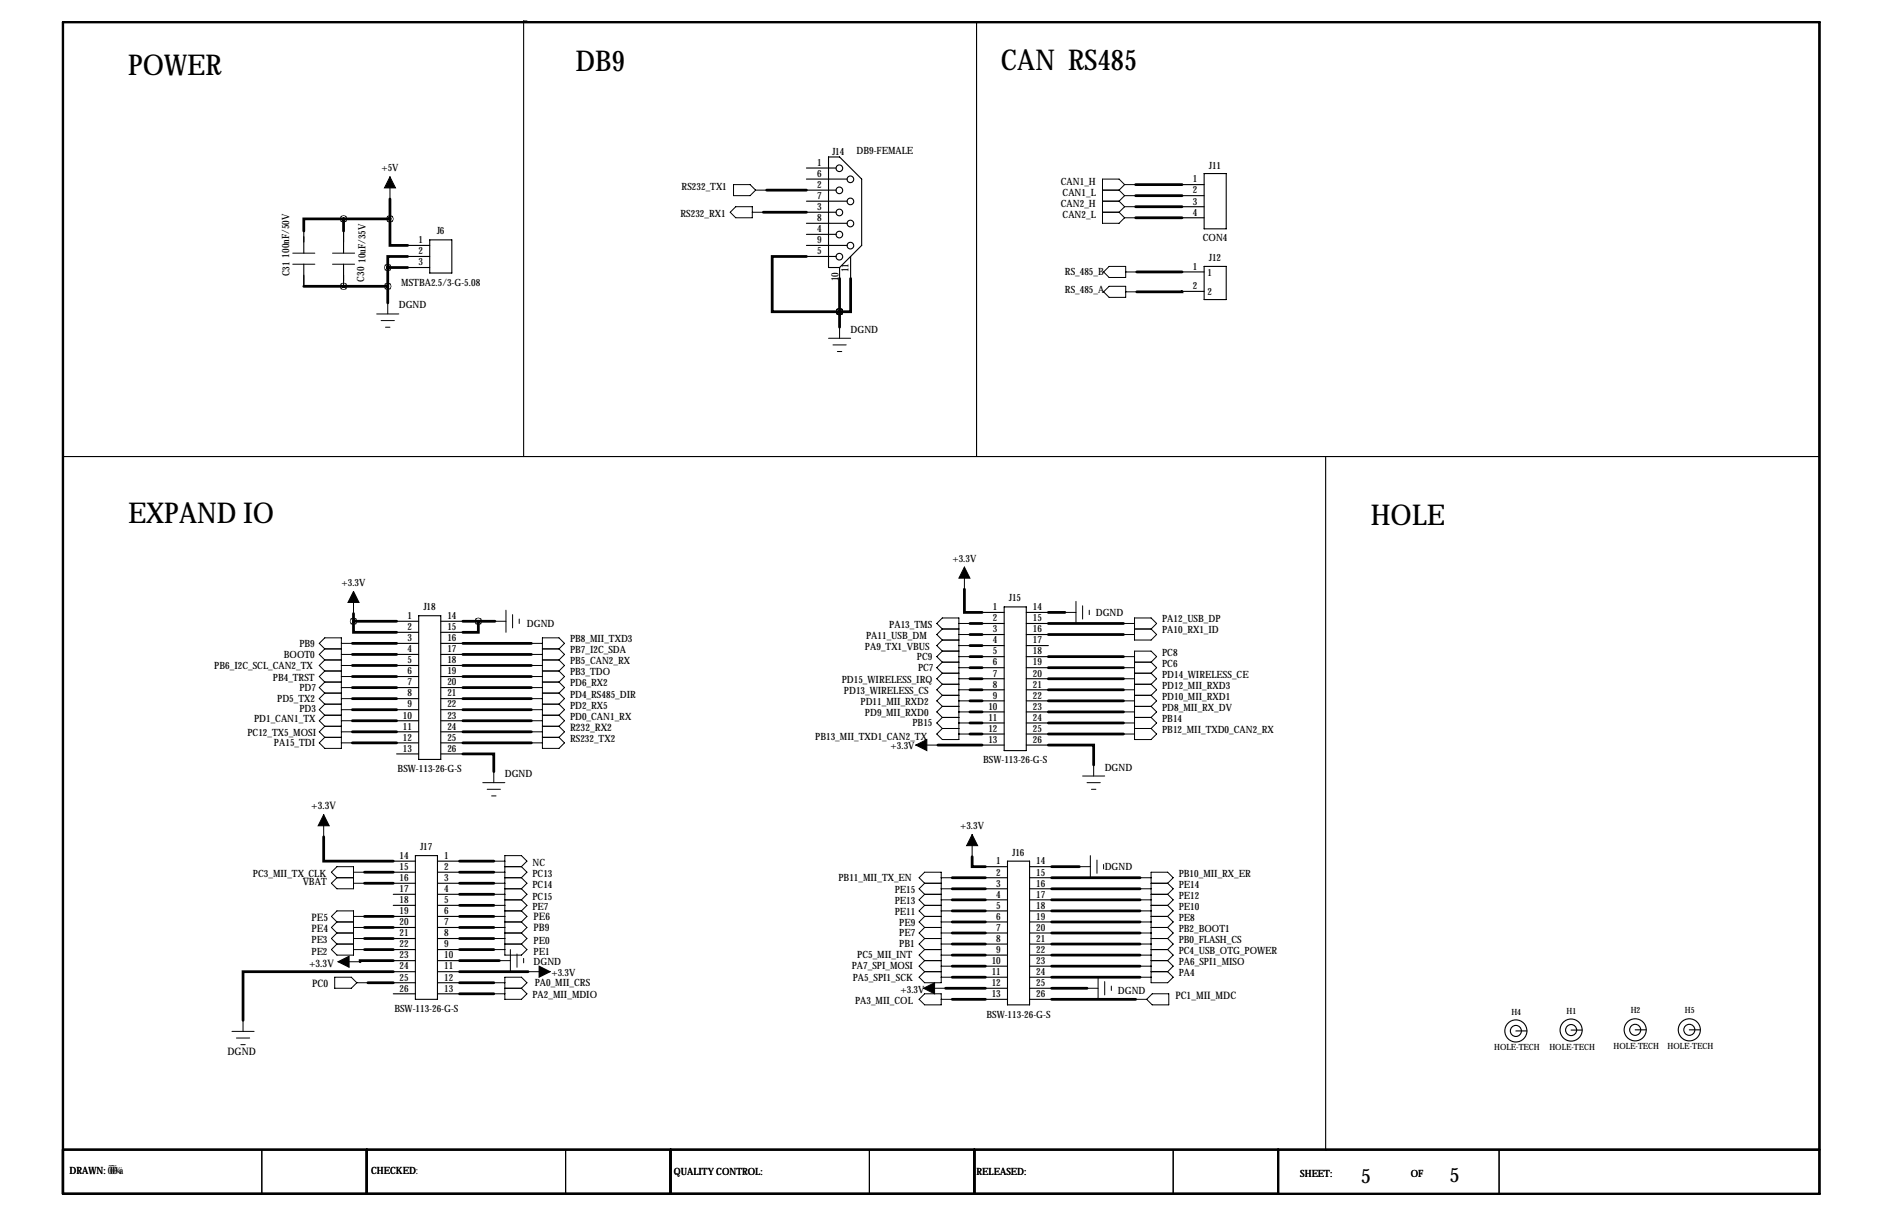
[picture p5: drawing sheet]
<svg xmlns="http://www.w3.org/2000/svg" width="432mm" height="279mm" viewBox="0 0 432 279" stroke-linecap="round" stroke-linejoin="round" font-family="sans-serif">
<path d="M14.5 5.1h403.8v269.2h-403.8zM14.5 264.2h403.8M84.3 264.2v10.1M154.2 264.2v10.1M224 264.2v10.1M293.9 264.2v10.1" fill="none" stroke="#000" stroke-width=".51"/>
<g fill="none" stroke="#000" stroke-width=".25">
<path d="M121.2 4.8h-.8v100.1M224.5 5.1v99.8M185.4 38.6h6.9M190.5 36.1h2.5l5.1 5v15.3l-5.1 5.1h-2.5zM276.9 39.9h5v12.7h-5zM69.8 53.1v5.1M79 53.1v5.1M93.7 56.4h5.1M93.7 58.9h5.1M98.8 55.1h5.1v7.6h-5.1zM185.4 56.4h9.4M185.4 58.9h6.9"/>
<path d="M185.4 53.8h6.9M185.4 48.8h6.9M185.4 43.7h6.9M185.4 41.1h9.4M185.4 46.2h9.4M185.4 51.3h9.4M195.6 58.9v5.1M271.8 42.4h5.1M271.8 45h5.1M271.8 47.5h5.1M271.8 50h5.1M69.8 60.7v5.1"/>
<path d="M79 60.7v5.1M93.7 61.5h5.1M193 61.5v2.5M271.8 62.5h5.1M271.8 67h5.1M276.9 61.2h5v7.6h-5zM14.5 104.9h403.8M304.8 104.9v159.3h.3M230.9 139.4h5.1v33.1h-5.1zM91.2 142.7h5.1M91.2 145.3h5.1M91.2 147.8h5.1"/>
<path d="M91.2 150.4h5.1M91.2 152.9h5.1M91.2 155.4h5.1M91.2 158h5.1M96.3 141.5h5v33h-5zM101.3 142.7h5.1M101.3 145.3h5.1M101.3 147.8h5.1M101.3 150.4h5.1M101.3 152.9h5.1M101.3 155.4h5.1M101.3 158h5.1"/>
<path d="M225.8 140.7h5.1M225.8 143.3h5.1M225.8 145.8h5.1M225.8 148.3h5.1M225.8 150.9h5.1M225.8 153.4h5.1M225.8 156h5.1M225.8 158.5h5.1M236 140.7h5M236 143.3h5M236 145.8h5M236 148.3h5"/>
<path d="M236 150.9h5M236 153.4h5M236 156h5M236 158.5h5M91.2 160.5h5.1M91.2 163.1h5.1M91.2 165.6h5.1M91.2 168.1h5.1M91.2 170.7h5.1M91.2 173.2h5.1M101.3 160.5h5.1M101.3 163.1h5.1"/>
<path d="M101.3 165.6h5.1M101.3 168.1h5.1M101.3 170.7h5.1M101.3 173.2h5.1M225.8 161h5.1M225.8 163.6h5.1M225.8 166.1h5.1M225.8 168.7h5.1M225.8 171.2h5.1M236 161h5M236 163.6h5M236 166.1h5"/>
<path d="M236 168.7h5M236 171.2h5M90.4 197.9h5.1M95.5 196.6h5.1v33h-5.1zM100.6 197.9h5.1M226.6 199.1h5M231.6 197.9h5.1v33h-5.1zM236.7 199.1h5.1M90.4 200.4h5.1M90.4 202.9h5.1M90.4 205.5h5.1M90.4 208h5.1"/>
<path d="M90.4 210.6h5.1M90.4 213.1h5.1M90.4 215.6h5.1M90.4 218.2h5.1M100.6 200.4h5.1M100.6 202.9h5.1M100.6 205.5h5.1M100.6 208h5.1M100.6 210.6h5.1M100.6 213.1h5.1M100.6 215.6h5.1M100.6 218.2h5.1"/>
<path d="M226.6 201.7h5M226.6 204.2h5M226.6 206.8h5M226.6 209.3h5M226.6 211.8h5M226.6 214.4h5M226.6 216.9h5M226.6 219.5h5M236.7 201.7h5.1M236.7 204.2h5.1M236.7 206.8h5.1M236.7 209.3h5.1"/>
<path d="M236.7 211.8h5.1M236.7 214.4h5.1M236.7 216.9h5.1M236.7 219.5h5.1M90.4 220.7h5.1M90.4 223.3h5.1M90.4 225.8h5.1M90.4 228.3h5.1M100.6 220.7h5.1M100.6 223.3h5.1M100.6 225.8h5.1M100.6 228.3h5.1"/>
<path d="M226.6 222h5M226.6 224.5h5M226.6 227.1h5M226.6 229.6h5M236.7 222h5.1M236.7 224.5h5.1M236.7 227.1h5.1M236.7 229.6h5.1M348.5 236.9h2.6M361.2 236.7h2.6M376 236.6h2.5M388.4 236.6h2.6"/>
<path d="M60.2 264.2v10.1M130 264.2v10.1M199.9 264.2v10.1M269.7 264.2v10.1M344.7 264.2h73.6v10.1h-73.6z"/>
<circle cx="193" cy="38.7" r=".76"/>
<circle cx="193" cy="43.7" r=".76"/>
<circle cx="193" cy="59" r=".76"/>
<circle cx="193" cy="48.8" r=".76"/>
<circle cx="193" cy="53.9" r=".76"/>
<circle cx="195.5" cy="56.4" r=".76"/>
<circle cx="195.5" cy="46.3" r=".76"/>
<circle cx="195.5" cy="51.4" r=".76"/>
<circle cx="195.5" cy="41.2" r=".76"/>
<circle cx="348.5" cy="236.9" r="1.27"/>
<circle cx="348.5" cy="236.9" r="2.54"/>
<circle cx="361.2" cy="236.7" r="1.27"/>
<circle cx="361.2" cy="236.7" r="2.54"/>
<circle cx="376" cy="236.6" r="1.27"/>
<circle cx="376" cy="236.6" r="2.54"/>
<circle cx="388.4" cy="236.6" r="1.27"/>
<circle cx="388.4" cy="236.6" r="2.54"/>
</g>
<g fill="none" stroke="#000" stroke-width=".23">
<path d="M67.3 58.2h5.1M76.5 58.2h5M89.7 40.6v5.1M168.7 42.4h3.8l1.2 1.3-1.2 1.3h-3.8zM169.2 47.5h3.8v2.5h-3.8l-1.3-1.2zM173 48.8h2.5M173.7 43.7h2.6M253.5 43.7h3.8M253.5 46.2h3.8M253.5 48.8h3.8M257.3 43.7l1.3 1.3M257.3 46.2l1.3 1.3"/>
<path d="M257.3 48.8l1.3 1.2M258.6 45h2.5M258.6 42.4h2.5M258.6 42.4l-1.3 1.3M258.6 42.4l-1.3-1.3h-3.8v10.2h3.8l1.3-1.3M258.6 45l-1.3 1.2M258.6 47.5h2.5M258.6 47.5l-1.3 1.3M258.6 50h2.5M67.3 60.7h5.1M76.5 60.7h5M86.6 72.1h5.1"/>
<path d="M87.6 73.7h3.1M88.6 75.2h1.1M89.2 69.6v2.5M190.5 77.7h5.1M191.5 79.2h3.1M193 75.2v2.5M253.7 62.5l1.3-1.3h3.8v2.6h-3.8zM255 65.8h3.8v2.5h-3.8l-1.3-1.2zM258.8 67.1h2.6M258.8 62.5h2.6M192.5 80.8h1M81.3 135.9v5.1"/>
<path d="M221.7 130.3v5.1M247.4 138.2v5.1M248.9 139.2v3M74.7 149.1l-1.3-1.3 1.3-1.2h3.8v25.4h-3.8l-1.3-1.3 1.3-1.3M74.7 149.1h3.8M74.7 149.1l-1.3 1.3 1.3 1.2M74.7 151.6h3.8M74.7 151.6l-1.3 1.3 1.3 1.3M74.7 154.2h3.8M74.7 154.2l-1.3 1.2 1.3 1.3M74.7 156.7h3.8M74.7 156.7l-1.3 1.3 1.3 1.3"/>
<path d="M74.7 159.3h3.8M74.7 159.3l-1.3 1.2 1.3 1.3M78.5 147.8h2.5M78.5 150.4h2.5M78.5 152.9h2.5M78.5 155.4h2.5M78.5 158h2.5M113.8 142.7h2.5M116.3 140.2v5.1M117.9 141.2v3.1M119.4 142.2v1.1M122.2 147.8h2.5"/>
<path d="M122.2 150.4h2.5M122.2 152.9h2.5M122.2 155.4h2.5M122.2 158h2.5M124.7 149.1h3.8M124.7 151.6h3.8M124.7 154.2h3.8M124.7 156.7h3.8M124.7 159.3h3.8M128.5 149.1l1.3-1.3-1.3-1.2h-3.8v25.4h3.8l1.3-1.3-1.3-1.3M128.5 149.1l1.3 1.3-1.3 1.2M128.5 151.6l1.3 1.3-1.3 1.3"/>
<path d="M128.5 154.2l1.3 1.2-1.3 1.3M128.5 156.7l1.3 1.3-1.3 1.3M128.5 159.3l1.3 1.2-1.3 1.3M216.7 144.5l-1.3-1.2 1.3-1.3h3.8v27.9h-3.8l-1.3-1.2 1.3-1.3M216.7 144.5h3.8M216.7 144.5l-1.3 1.3 1.3 1.3M216.7 147.1h3.8M216.7 147.1l-1.3 1.2 1.3 1.3M216.7 149.6h3.8M216.7 149.6l-1.3 1.3 1.3 1.2M216.7 152.1h3.8M216.7 152.1l-1.3 1.3 1.3 1.3"/>
<path d="M216.7 154.7h3.8M216.7 154.7l-1.3 1.3 1.3 1.2M216.7 157.2h3.8M216.7 157.2l-1.3 1.3 1.3 1.3M216.7 159.8h3.8M216.7 159.8l-1.3 1.2 1.3 1.3M220.5 143.3h2.5M220.5 145.8h2.5M220.5 148.3h2.5M220.5 150.9h2.5M220.5 153.4h2.5M220.5 156h2.5"/>
<path d="M220.5 158.5h2.5M244.9 140.7h2.5M250.4 140.2v1M258.3 143.3h2.6M258.3 145.8h2.6M258.3 150.9h2.6M258.3 153.4h2.6M258.3 156h2.6M258.3 158.5h2.6M260.9 142h3.8l1.2 1.3-1.2 1.2 1.2 1.3-1.2 1.3h-3.8zM260.9 144.5h3.8M260.9 152.1h3.8"/>
<path d="M260.9 154.7h3.8M260.9 157.2h3.8M260.9 159.8h3.8M264.7 152.1l1.2-1.2-1.2-1.3h-3.8v20.3h3.8l1.2-1.2-1.2-1.3M264.7 152.1l1.2 1.3-1.2 1.3M264.7 154.7l1.2 1.3-1.2 1.2M264.7 157.2l1.2 1.3-1.2 1.3M264.7 159.8l1.2 1.2-1.2 1.3M74.7 161.8h3.8M74.7 161.8l-1.3 1.3 1.3 1.2M74.7 164.3h3.8M74.7 164.3l-1.3 1.3 1.3 1.3"/>
<path d="M74.7 166.9h3.8M74.7 166.9l-1.3 1.2 1.3 1.3M74.7 169.4h3.8M78.5 160.5h2.5M78.5 163.1h2.5M78.5 165.6h2.5M78.5 168.1h2.5M78.5 170.7h2.5M111 179.8h5.1M113.5 177.3v2.5M122.2 160.5h2.5M122.2 163.1h2.5"/>
<path d="M122.2 165.6h2.5M122.2 168.1h2.5M122.2 170.7h2.5M124.7 161.8h3.8M124.7 164.3h3.8M124.7 166.9h3.8M124.7 169.4h3.8M128.5 161.8l1.3 1.3-1.3 1.2M128.5 164.3l1.3 1.3-1.3 1.3M128.5 166.9l1.3 1.2-1.3 1.3M210.6 171.2h5M216.7 162.3h3.8"/>
<path d="M216.7 162.3l-1.3 1.3 1.3 1.2M216.7 164.8h3.8M216.7 164.8l-1.3 1.3 1.3 1.3M216.7 167.4h3.8M220.5 161h2.5M220.5 163.6h2.5M220.5 166.1h2.5M220.5 168.7h2.5M248.9 178.3h5.1M249.9 179.8h3.1M251.5 175.8v2.5M258.3 161h2.6"/>
<path d="M258.3 163.6h2.6M258.3 166.1h2.6M258.3 168.7h2.6M260.9 162.3h3.8M260.9 164.8h3.8M260.9 167.4h3.8M264.7 162.3l1.2 1.3-1.2 1.2M264.7 164.8l1.2 1.3-1.2 1.3M74.4 187.2v5.1M112 181.4h3.1M113 182.9h1M113.5 197.9h2.6"/>
<path d="M116.1 199.1h3.8M119.9 199.1l1.3-1.2-1.3-1.3h-3.8v22.9h3.8l1.3-1.3-1.3-1.3M119.9 199.1l1.3 1.3-1.3 1.3M223.5 191.8v5M248.2 199.1h2.5M250.7 196.6v5.1M251 181.4h1M252.2 197.6v3.1M253.7 198.6v1M76.2 200.4l1.3-1.3h3.8v5.1h-3.8l-1.3-1.3 1.3-1.2zM77.5 211.8l-1.3-1.2 1.3-1.3h3.8v10.2h-3.8l-1.3-1.3 1.3-1.3M77.5 201.7h3.8"/>
<path d="M77.5 211.8h3.8M77.5 214.4h3.8M77.5 216.9h3.8M77.5 214.4l-1.3 1.2 1.3 1.3M77.5 211.8l-1.3 1.3 1.3 1.3M81.3 200.4h2.5M81.3 202.9h2.5M81.3 210.6h2.5M81.3 213.1h2.5M81.3 215.6h2.5M81.3 218.2h2.5M113.5 200.4h2.6"/>
<path d="M113.5 202.9h2.6M113.5 205.5h2.6M113.5 208h2.6M113.5 210.6h2.6M113.5 213.1h2.6M113.5 215.6h2.6M113.5 218.2h2.6M116.1 201.7h3.8M116.1 204.2h3.8M116.1 206.8h3.8M116.1 209.3h3.8M116.1 211.8h3.8"/>
<path d="M116.1 214.4h3.8M116.1 216.9h3.8M117.3 218.2v5.1M118.9 219.2v3M119.9 201.7l1.3 1.2-1.3 1.3M119.9 204.2l1.3 1.3-1.3 1.3M119.9 206.8l1.3 1.2-1.3 1.3M119.9 214.4l1.3 1.2-1.3 1.3M119.9 211.8l1.3 1.3-1.3 1.3M119.9 209.3l1.3 1.3-1.3 1.2M212.6 202.9l-1.3-1.2 1.3-1.3h3.8v25.4h-3.8l-1.3-1.3 1.3-1.2M212.6 202.9h3.8"/>
<path d="M212.6 202.9l-1.3 1.3 1.3 1.3M212.6 205.5h3.8M212.6 205.5l-1.3 1.3 1.3 1.2M212.6 208h3.8M212.6 208l-1.3 1.3 1.3 1.3M212.6 210.6h3.8M212.6 210.6l-1.3 1.2 1.3 1.3M212.6 213.1h3.8M212.6 213.1l-1.3 1.3 1.3 1.2M212.6 215.6h3.8M212.6 215.6l-1.3 1.3 1.3 1.3M212.6 218.2h3.8"/>
<path d="M212.6 218.2l-1.3 1.3 1.3 1.2M216.4 201.7h2.5M216.4 204.2h2.5M216.4 206.8h2.5M216.4 209.3h2.5M216.4 211.8h2.5M216.4 214.4h2.5M216.4 216.9h2.5M216.4 219.5h2.5M262.1 201.7h2.6M262.1 204.2h2.6M262.1 206.8h2.6"/>
<path d="M262.1 209.3h2.6M262.1 211.8h2.6M262.1 214.4h2.6M262.1 216.9h2.6M262.1 219.5h2.6M264.7 202.9h3.8M264.7 205.5h3.8M264.7 208h3.8M264.7 210.6h3.8M264.7 213.1h3.8M264.7 215.6h3.8M264.7 218.2h3.8"/>
<path d="M268.5 202.9l1.2-1.2-1.2-1.3h-3.8v25.4h3.8l1.2-1.3-1.2-1.2M268.5 202.9l1.2 1.3-1.2 1.3M268.5 205.5l1.2 1.3-1.2 1.2M268.5 208l1.2 1.3-1.2 1.3M268.5 210.6l1.2 1.2-1.2 1.3M268.5 213.1l1.2 1.3-1.2 1.2M268.5 215.6l1.2 1.3-1.2 1.3M268.5 218.2l1.2 1.3-1.2 1.2M53.3 237h5.1M54.4 238.5h3M55.9 234.4v2.6M77 224.5h3.8l1.2 1.3-1.2 1.3h-3.8z"/>
<path d="M77.7 221h5.1M82 225.8h2.6M113.5 225.8h2.6M113.5 228.3h2.6M114.8 220.7h2.5M116.1 224.5h3.8l1.3 1.3-1.3 1.3 1.3 1.2-1.3 1.3h-3.8zM116.1 227.1h3.8M120.4 220.2v1M121.4 223.3h5.1M211.3 229.6l1.3-1.3h3.8v2.6h-3.8zM212.3 227.1h5.1M212.6 220.7h3.8"/>
<path d="M212.6 220.7l-1.3 1.3 1.3 1.3M212.6 223.3h3.8M216.4 222h2.5M216.4 224.5h2.5M216.4 229.6h2.5M249.9 227.1h2.6M252.5 224.5v5.1M254 225.6v3M255.5 226.6v1M261.1 229.6h2.6M262.1 222h2.6M262.1 224.5h2.6"/>
<path d="M263.7 229.6l1.2-1.3h3.8v2.6h-3.8zM264.7 220.7h3.8M264.7 223.3h3.8M268.5 220.7l1.2 1.3-1.2 1.3M55.4 240h1"/>
</g>
<path d="M89.7 40.6l1.2 2.6h-2.5zM81.3 135.9l1.2 2.5h-2.5zM221.7 130.3l1.3 2.5h-2.5zM210.6 171.2l2.5-1.3v2.6zM74.4 187.2l1.3 2.5h-2.5zM223.5 191.8l1.3 2.5h-2.6zM77.7 221l2.6-1.3v2.5zM124 222l2.5 1.3-2.5 1.2zM212.3 227.1l2.6-1.3v2.5z" fill="#000" stroke="#000" stroke-width=".23"/>
<g fill="none" stroke="#000" stroke-width=".63">
<path d="M79 50.3h-9.2v2.8M79 50.3v2.8M79 50.3h10.7M89.7 50.3v6.1h4M89.7 45.7v4.6M93.7 58.9h-4.5v2.6M175.5 48.8h9.9M176.3 43.7h9.1M185.4 58.9h-7.9v12.7h15.5M261.1 42.4h10.7M261.1 45h10.7M261.1 47.5h10.7"/>
<path d="M261.1 50h10.7M69.8 65.8h19.4M79 65.8h.1M89.2 61.5h4.5M89.2 61.5v8.1M193 71.6h.1M193 64v11.2M195.6 64v7.6h-2.6M261.4 62.5h10.4M271.8 67l-10.4 .1M221.7 135.4v5.3h4.1M81 147.8h10.2"/>
<path d="M81 150.4h10.2M81 152.9h10.2M81 155.4h10.2M81 158h10.2M81.3 142.7v2.6h9.9M81.3 142.7h9.9M81.3 141v1.7M106.4 142.7h7.4M106.4 147.8h15.8M106.4 150.4h15.8M106.4 152.9h15.8M106.4 155.4h15.8"/>
<path d="M106.4 158h15.8M110 142.7v2.6h-3.6M223 143.3h2.8M223 145.8h2.8M223 148.3h2.8M223 150.9h2.8M223 153.4h2.8M223 156h2.8M223 158.5h2.8M241 140.7h3.9M241 143.3h17.3M241 145.8h17.3"/>
<path d="M241 150.9h17.3M241 153.4h17.3M241 156h17.3M241 158.5h17.3M81 160.5h10.2M81 163.1h10.2M81 165.6h10.2M81 168.1h10.2M81 170.7h10.2M106.4 173.2h7.1v4.1M106.4 160.5h15.8M106.4 163.1h15.8"/>
<path d="M106.4 165.6h15.8M106.4 168.1h15.8M106.4 170.7h15.8M215.6 171.2h10.2M223 161h2.8M223 163.6h2.8M223 166.1h2.8M223 168.7h2.8M241 171.2h10.5v4.6M241 161h17.3M241 163.6h17.3M241 166.1h17.3"/>
<path d="M241 168.7h17.3M74.4 192.3v5.6h16M105.7 197.9h7.8M223.5 196.8v2.3h3.1M241.8 199.1h6.4M83.8 200.4h6.6M83.8 202.9h6.6M83.8 215.6h6.6M83.8 218.2h6.6M83.8 213.1h6.6M83.8 210.6h6.6M105.7 200.4h7.8"/>
<path d="M105.7 202.9h7.8M105.7 205.5h7.8M105.7 208h7.8M105.7 215.6h7.8M105.7 218.2h7.8M105.7 213.1h7.8M105.7 210.6h7.8M218.9 201.7h7.7M218.9 204.2h7.7M218.9 206.8h7.7M218.9 209.3h7.7M218.9 211.8h7.7"/>
<path d="M218.9 214.4h7.7M218.9 216.9h7.7M218.9 219.5h7.7M241.8 201.7h20.3M241.8 204.2h20.3M241.8 206.8h20.3M241.8 209.3h20.3M241.8 211.8h20.3M241.8 214.4h20.3M241.8 216.9h20.3M241.8 219.5h20.3M84.6 225.8h5.8"/>
<path d="M90.4 220.7h-7.6v.3M90.4 223.3h-34.5v11.1M105.7 220.7h9.1M105.7 223.3h15.7M105.7 225.8h7.8M105.7 228.3h7.8M217.4 227.1h9.2M218.9 222h7.7M218.9 224.5h7.7M218.9 229.6h7.7M241.8 222h20.3M241.8 224.5h20.3"/>
<path d="M241.8 227.1h8.1M241.8 229.6h19.3"/>
</g>
<path d="M89.1 61.5a.05 .05 0 0 0 .1 0 .05 .05 0 0 0-.1 0zM193 71.6a.06 .06 0 0 0 .1 0 .06 .06 0 0 0-.1 0zM193 71.6a.06 .06 0 0 0 .1 0 .06 .06 0 0 0-.1 0zM89.6 50.3a.06 .06 0 0 0 .1 0 .06 .06 0 0 0-.1 0zM89.1 65.8a.05 .05 0 0 0 .1 0 .05 .05 0 0 0-.1 0zM78.9 50.3a.06 .06 0 0 0 .1 0 .06 .06 0 0 0-.1 0zM78.9 65.8a.05 .05 0 0 0 .1 0 .05 .05 0 0 0-.1 0zM81.2 142.7a.06 .06 0 0 0 .1 0 .06 .06 0 0 0-.1 0zM109.9 142.7a.06 .06 0 0 0 .1 0 .06 .06 0 0 0-.1 0z" fill="#000" stroke="#000" stroke-width="1.5"/>
<g font-size="6.6">
<text x="29.5" y="17.3">POWER</text>
<text x="132.3" y="16.3">DB9</text>
<text x="230.1" y="16">CAN RS485</text>
<text x="29.5" y="120.1">EXPAND IO</text>
<text x="315.2" y="120.7">HOLE</text>
</g>
<g font-size="4.6">
<text x="312.9" y="271.8">5</text>
<text x="333.2" y="271.5">5</text>
</g>
<g font-size="2.4">
<text x="131.1" y="167.9">R232_RX2</text>
<text x="71.6" y="185.9">+3.3V</text>
<text x="71.6" y="214.1">PE4</text>
<text x="71.6" y="211.6">PE5</text>
<text x="122.7" y="213.9">PB9</text>
<text x="122.7" y="211.3">PE6</text>
<text x="71.1" y="222.2">+3.3V</text>
<text x="71.8" y="226.8">PC0</text>
<text x="270.3" y="229.6">PC1_MII_MDC</text>
<text x="52.3" y="242.3">DGND</text>
</g>
<g font-size="2.3">
<text x="191.4" y="35.6">J14</text>
<text x="196.9" y="35.5">DB9-FEMALE</text>
<text x="87.7" y="39.4">+5V</text>
<text x="187.9" y="38.1">1</text>
<text x="187.9" y="40.6">6</text>
<text x="274.3" y="41.9">1</text>
<text x="278" y="38.9">J11</text>
<text x="156.7" y="43.7">RS232_TX1</text>
<text x="187.9" y="43.2">2</text>
<text x="187.9" y="45.7">7</text>
<text x="243.9" y="42.4">CAN1_H</text>
<text x="243.9" y="47.5">CAN2_H</text>
<text x="244.3" y="45">CAN1_L</text>
<text x="274.3" y="44.4">2</text>
<text x="274.3" y="47">3</text>
<text x="100.5" y="53.8">J6</text>
<text x="156.5" y="49.8">RS232_RX1</text>
<text x="187.9" y="48.3">3</text>
<text x="187.9" y="50.8">8</text>
<text x="187.9" y="53.3">4</text>
<text x="244.3" y="50">CAN2_L</text>
<text x="274.3" y="49.5">4</text>
<text x="66.5" y="59.2" transform="rotate(-90 66.5 59.2)">100nF/50V</text>
<text x="96.2" y="55.9">1</text>
<text x="96.2" y="58.4">2</text>
<text x="187.9" y="55.9">9</text>
<text x="187.9" y="58.4">5</text>
<text x="276.6" y="55.3">CON4</text>
<text x="278" y="59.9">J12</text>
<text x="66.5" y="63.5" transform="rotate(-90 66.5 63.5)">C31</text>
<text x="83.7" y="64.7" transform="rotate(-90 83.7 64.7)">C30</text>
<text x="84.1" y="60.4" transform="rotate(-90 84.1 60.4)">10uF/35V</text>
<text x="92.3" y="65.7">MSTBA2.5/3-G-5.08</text>
<text x="96.2" y="61">3</text>
<text x="192.8" y="64.6" transform="rotate(-90 192.8 64.6)">10</text>
<text x="195.1" y="62.6" transform="rotate(-90 195.1 62.6)">11</text>
<text x="244.9" y="63.2">RS_485_B</text>
<text x="274.3" y="62">1</text>
<text x="277.6" y="63.3">1</text>
<text x="91.7" y="70.9">DGND</text>
<text x="244.9" y="67.3">RS_485_A</text>
<text x="274.3" y="66.4">2</text>
<text x="277.6" y="67.8">2</text>
<text x="195.6" y="76.5">DGND</text>
<text x="219" y="129">+3.3V</text>
<text x="78.5" y="134.6">+3.3V</text>
<text x="93.7" y="142.2">1</text>
<text x="97.4" y="140.2">J18</text>
<text x="102.9" y="142.2">14</text>
<text x="228.3" y="140.2">1</text>
<text x="228.3" y="142.7">2</text>
<text x="232" y="138.2">J15</text>
<text x="237.5" y="140.2">14</text>
<text x="237.5" y="142.7">15</text>
<text x="252" y="141.5">DGND</text>
<text x="267.2" y="143">PA12_USB_DP</text>
<text x="68.8" y="148.6">PB9</text>
<text x="93.7" y="144.8">2</text>
<text x="93.7" y="147.3">3</text>
<text x="93.7" y="149.9">4</text>
<text x="102.9" y="144.8">15</text>
<text x="102.9" y="147.3">16</text>
<text x="102.9" y="149.9">17</text>
<text x="121.2" y="144">DGND</text>
<text x="131.1" y="147.6">PB8_MII_TXD3</text>
<text x="198.9" y="149.4">PA9_TX1_VBUS</text>
<text x="199.1" y="146.8">PA11_USB_DM</text>
<text x="204.5" y="144.3">PA13_TMS</text>
<text x="228.3" y="145.3">3</text>
<text x="228.3" y="147.8">4</text>
<text x="237.5" y="145.3">16</text>
<text x="237.5" y="147.8">17</text>
<text x="267.2" y="145.5">PA10_RX1_ID</text>
<text x="49.3" y="153.7">PB6_I2C_SCL_CAN2_TX</text>
<text x="65.3" y="151.1">BOOT0</text>
<text x="93.7" y="152.4">5</text>
<text x="93.7" y="154.9">6</text>
<text x="102.9" y="152.4">18</text>
<text x="102.9" y="154.9">19</text>
<text x="131.1" y="150.1">PB7_I2C_SDA</text>
<text x="131.1" y="152.7">PB5_CAN2_RX</text>
<text x="131.1" y="155.2">PB3_TDO</text>
<text x="210.8" y="151.6">PC9</text>
<text x="211.1" y="154.2">PC7</text>
<text x="228.3" y="150.4">5</text>
<text x="228.3" y="152.9">6</text>
<text x="228.3" y="155.4">7</text>
<text x="237.5" y="150.4">18</text>
<text x="237.5" y="152.9">19</text>
<text x="237.5" y="155.4">20</text>
<text x="267.2" y="153.2">PC6</text>
<text x="267.2" y="155.7">PD14_WIRELESS_CE</text>
<text x="267.2" y="150.6">PC8</text>
<text x="62.7" y="156.5">PB4_TRST</text>
<text x="63.8" y="161.3">PD5_TX2</text>
<text x="68.8" y="158.8">PD7</text>
<text x="93.7" y="157.5">7</text>
<text x="93.7" y="160">8</text>
<text x="102.9" y="157.5">20</text>
<text x="102.9" y="160">21</text>
<text x="131.1" y="157.7">PD6_RX2</text>
<text x="131.1" y="160.3">PD4_RS485_DIR</text>
<text x="193.5" y="157">PD15_WIRELESS_IRQ</text>
<text x="194.1" y="159.5">PD13_WIRELESS_CS</text>
<text x="228.3" y="158">8</text>
<text x="228.3" y="160.5">9</text>
<text x="237.5" y="158">21</text>
<text x="237.5" y="160.5">22</text>
<text x="267.2" y="158.2">PD12_MII_RXD3</text>
<text x="267.2" y="160.8">PD10_MII_RXD1</text>
<text x="58.4" y="165.9">PD1_CAN1_TX</text>
<text x="68.8" y="163.6">PD3</text>
<text x="92.6" y="165.1">10</text>
<text x="92.6" y="167.6">11</text>
<text x="93.7" y="162.6">9</text>
<text x="102.9" y="162.6">22</text>
<text x="102.9" y="165.1">23</text>
<text x="102.9" y="167.6">24</text>
<text x="131.1" y="162.8">PD2_RX5</text>
<text x="131.1" y="165.4">PD0_CAN1_RX</text>
<text x="197.9" y="162.1">PD11_MII_RXD2</text>
<text x="198.9" y="164.6">PD9_MII_RXD0</text>
<text x="209.8" y="166.9">PB15</text>
<text x="227.3" y="163.1">10</text>
<text x="227.3" y="165.6">11</text>
<text x="237.5" y="163.1">23</text>
<text x="237.5" y="165.6">24</text>
<text x="267.2" y="163.3">PD8_MII_RX_DV</text>
<text x="267.2" y="165.9">PB14</text>
<text x="56.9" y="169.2">PC12_TX5_MOSI</text>
<text x="63" y="171.4">PA15_TDI</text>
<text x="92.6" y="170.2">12</text>
<text x="92.6" y="172.7">13</text>
<text x="102.9" y="170.2">25</text>
<text x="102.9" y="172.7">26</text>
<text x="131.1" y="170.4">RS232_TX2</text>
<text x="187.5" y="169.9">PB13_MII_TXD1_CAN2_TX</text>
<text x="204.8" y="172.2">+3.3V</text>
<text x="227.3" y="168.1">12</text>
<text x="227.3" y="170.7">13</text>
<text x="237.5" y="168.1">25</text>
<text x="237.5" y="170.7">26</text>
<text x="267.2" y="168.4">PB12_MII_TXD0_CAN2_RX</text>
<text x="91.4" y="177.5">BSW-113-26-G-S</text>
<text x="116.1" y="178.6">DGND</text>
<text x="226.1" y="175.4">BSW-113-26-G-S</text>
<text x="254" y="177">DGND</text>
<text x="220.8" y="190.5">+3.3V</text>
<text x="91.9" y="197.4">14</text>
<text x="96.7" y="195.3">J17</text>
<text x="102.1" y="197.4">1</text>
<text x="232.8" y="196.6">J16</text>
<text x="58.2" y="201.4">PC3_MII_TX_CLK</text>
<text x="69.6" y="203.5">VBAT</text>
<text x="91.9" y="199.9">15</text>
<text x="91.9" y="202.4">16</text>
<text x="102.1" y="199.9">2</text>
<text x="102.1" y="202.4">3</text>
<text x="122.4" y="198.9">NC</text>
<text x="122.4" y="201.4">PC13</text>
<text x="122.4" y="204">PC14</text>
<text x="192.8" y="202.4">PB11_MII_TX_EN</text>
<text x="229.1" y="198.6">1</text>
<text x="229.1" y="201.2">2</text>
<text x="229.1" y="203.7">3</text>
<text x="238.3" y="198.6">14</text>
<text x="238.3" y="201.2">15</text>
<text x="238.3" y="203.7">16</text>
<text x="254" y="199.9">DGND</text>
<text x="271" y="201.4">PB10_MII_RX_ER</text>
<text x="271" y="204">PE14</text>
<text x="91.9" y="205">17</text>
<text x="91.9" y="207.5">18</text>
<text x="102.1" y="205">4</text>
<text x="102.1" y="207.5">5</text>
<text x="122.4" y="206.8">PC15</text>
<text x="122.4" y="209">PE7</text>
<text x="205.7" y="205.2">PE15</text>
<text x="205.7" y="207.8">PE13</text>
<text x="229.1" y="206.2">4</text>
<text x="229.1" y="208.8">5</text>
<text x="238.3" y="206.2">17</text>
<text x="238.3" y="208.8">18</text>
<text x="271" y="206.5">PE12</text>
<text x="271" y="209">PE10</text>
<text x="91.9" y="210.1">19</text>
<text x="91.9" y="212.6">20</text>
<text x="91.9" y="215.1">21</text>
<text x="102.1" y="210.1">6</text>
<text x="102.1" y="212.6">7</text>
<text x="102.1" y="215.1">8</text>
<text x="205.7" y="210.3">PE11</text>
<text x="206.8" y="212.9">PE9</text>
<text x="206.8" y="215.1">PE7</text>
<text x="229.1" y="211.3">6</text>
<text x="229.1" y="213.9">7</text>
<text x="238.3" y="211.3">19</text>
<text x="238.3" y="213.9">20</text>
<text x="271" y="211.6">PE8</text>
<text x="271" y="214.1">PB2_BOOT1</text>
<text x="71.6" y="216.7">PE3</text>
<text x="71.6" y="219.5">PE2</text>
<text x="91.9" y="217.7">22</text>
<text x="91.9" y="220.2">23</text>
<text x="102.1" y="217.7">9</text>
<text x="102.1" y="220.2">10</text>
<text x="122.7" y="216.9">PE0</text>
<text x="122.7" y="219.5">PE1</text>
<text x="122.7" y="221.7">DGND</text>
<text x="197.1" y="220.2">PC5_MII_INT</text>
<text x="206.8" y="217.7">PB1</text>
<text x="228" y="221.5">10</text>
<text x="229.1" y="216.4">8</text>
<text x="229.1" y="218.9">9</text>
<text x="238.3" y="216.4">21</text>
<text x="238.3" y="218.9">22</text>
<text x="238.3" y="221.5">23</text>
<text x="271" y="216.7">PB0_FLASH_CS</text>
<text x="271" y="219.2">PC4_USB_OTG_POWER</text>
<text x="271" y="221.7">PA6_SPI1_MISO</text>
<text x="91.9" y="222.8">24</text>
<text x="91.9" y="225.3">25</text>
<text x="91.9" y="227.8">26</text>
<text x="102.1" y="222.8">11</text>
<text x="102.1" y="225.3">12</text>
<text x="102.1" y="227.8">13</text>
<text x="122.9" y="226.6">PA0_MII_CRS</text>
<text x="126.8" y="224.3">+3.3V</text>
<text x="195.8" y="222.8">PA7_SPI_MOSI</text>
<text x="196.1" y="225.3">PA5_SPI1_SCK</text>
<text x="228" y="224">11</text>
<text x="228" y="226.6">12</text>
<text x="238.3" y="224">24</text>
<text x="238.3" y="226.6">25</text>
<text x="271" y="224.3">PA4</text>
<text x="90.7" y="232.6">BSW-113-26-G-S</text>
<text x="122.4" y="229.4">PA2_MII_MDIO</text>
<text x="196.6" y="230.6">PA3_MII_COL</text>
<text x="207" y="228.1">+3.3V</text>
<text x="226.8" y="233.8">BSW-113-26-G-S</text>
<text x="228" y="229.1">13</text>
<text x="238.3" y="229.1">26</text>
<text x="257" y="228.3">DGND</text>
<text x="16" y="269.7">DRAWN: Ô¾</text>
<text x="16" y="269.7">DRAWN: ÕÖ·å</text>
<text x="85.3" y="269.7">CHECKED</text>
<text x="85.3" y="269.7">CHECKED:</text>
<text x="154.9" y="270">QUALITY CONTROL:</text>
<text x="224.5" y="270">RELEASED:</text>
<text x="299" y="270.5">SHEET:</text>
<text x="324.4" y="270.5">OF</text>
</g>
<g font-size="2">
<text x="347.5" y="233.1">H4</text>
<text x="360.2" y="232.9">H1</text>
<text x="374.9" y="232.9">H2</text>
<text x="387.4" y="232.9">H5</text>
<text x="343.5" y="241.4">HOLE-TECH</text>
<text x="356.2" y="241.2">HOLE-TECH</text>
<text x="371" y="241.1">HOLE-TECH</text>
<text x="383.4" y="241.1">HOLE-TECH</text>
</g>
</svg>
